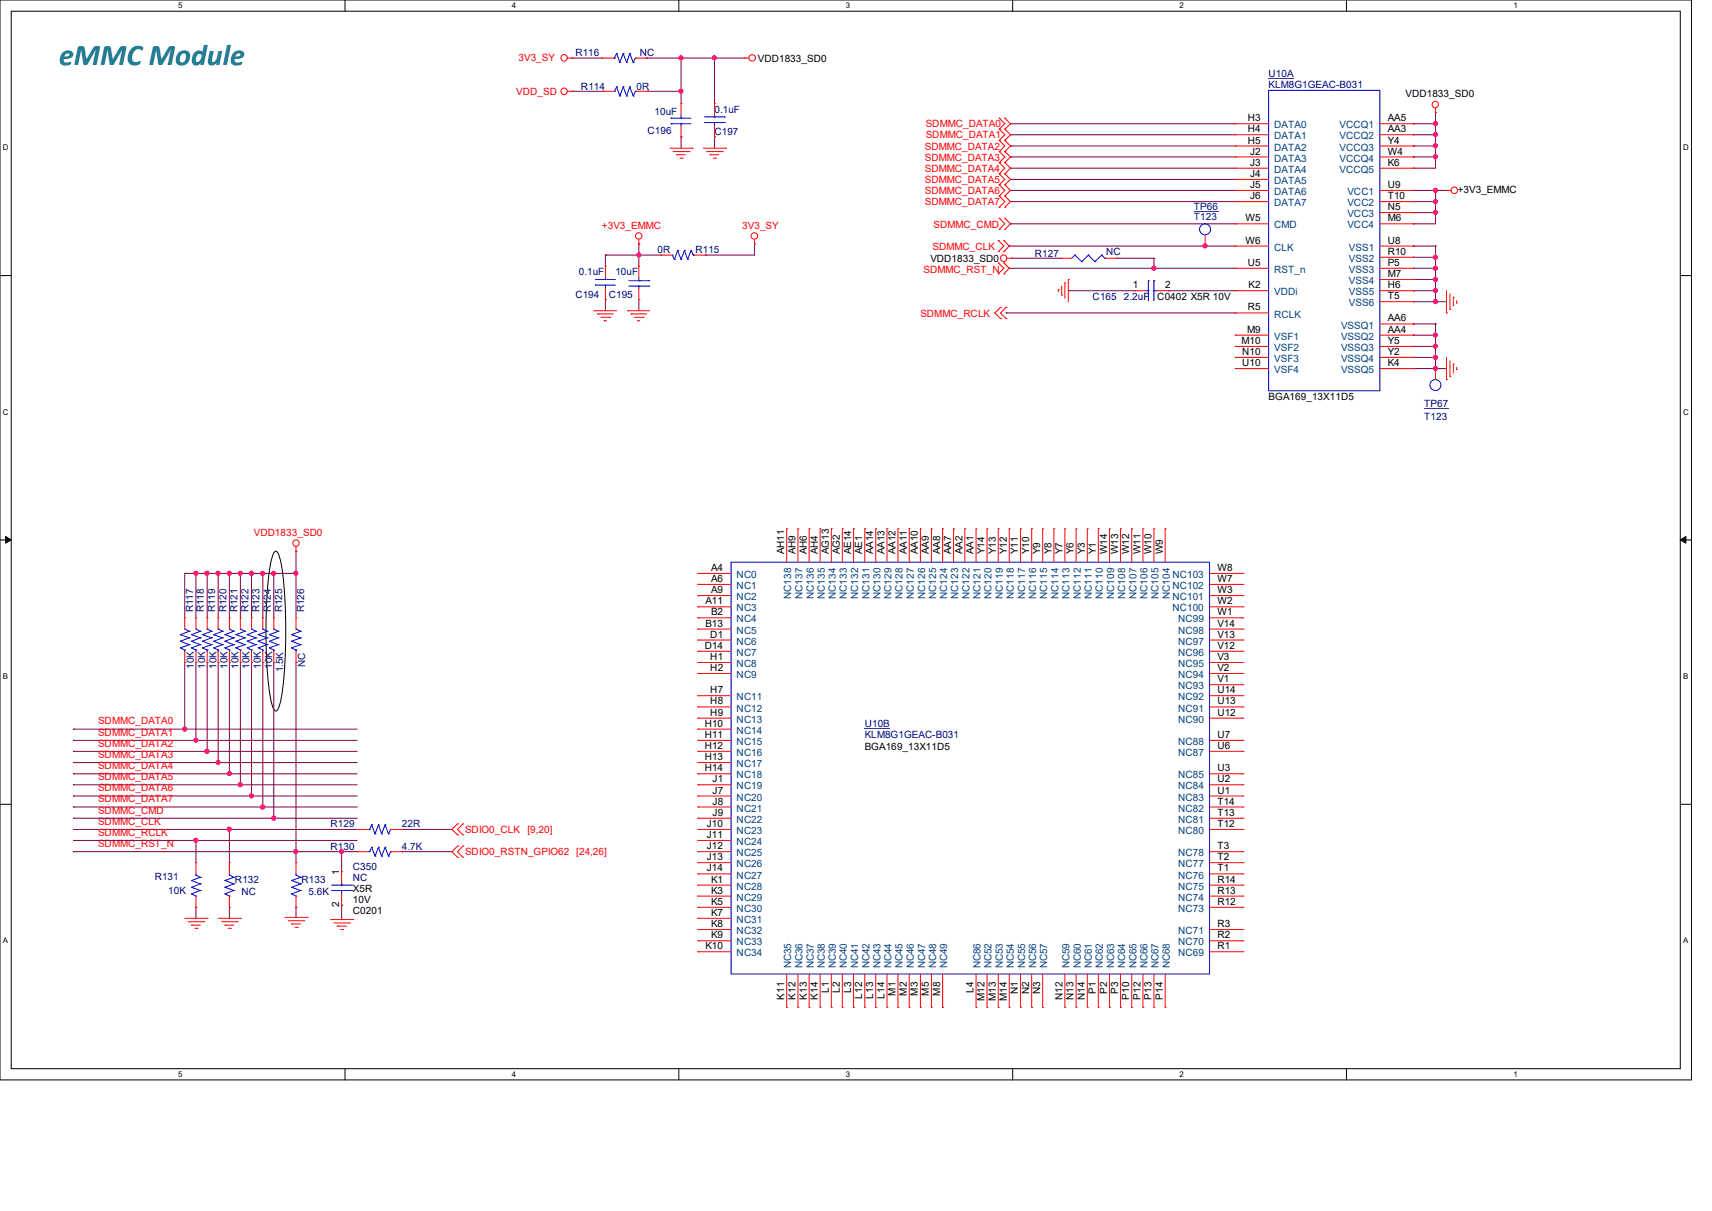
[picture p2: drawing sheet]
<svg xmlns="http://www.w3.org/2000/svg" width="297mm" height="210mm" viewBox="0 0 297 210" stroke-linecap="round" stroke-linejoin="round" font-family="sans-serif">
<path d="M0 0h293.5v187.3h-293.5zM1.9 1.9h289.6v183.4h-289.6z" fill="none" stroke="#000" stroke-width=".17"/>
<g fill="#fff">
<path d="M30.9 .2h.8v1.5h-.8z"/>
<path d="M30.9 185.5h.8v1.6h-.8z"/>
</g>
<path d="M59.9 0v1.9M59.9 185.3v2" fill="none" stroke="#000" stroke-width=".17"/>
<g fill="#fff">
<path d="M88.8 .2h.8v1.5h-.8z"/>
<path d="M88.8 185.5h.8v1.6h-.8z"/>
</g>
<path d="M117.8 0v1.9M117.8 185.3v2" fill="none" stroke="#000" stroke-width=".17"/>
<g fill="#fff">
<path d="M146.7 .2h.8v1.5h-.8z"/>
<path d="M146.7 185.5h.8v1.6h-.8z"/>
</g>
<path d="M175.7 0v1.9M175.7 185.3v2" fill="none" stroke="#000" stroke-width=".17"/>
<g fill="#fff">
<path d="M204.6 .2h.8v1.5h-.8z"/>
<path d="M204.6 185.5h.8v1.6h-.8z"/>
</g>
<path d="M233.6 0v1.9M233.6 185.3v2" fill="none" stroke="#000" stroke-width=".17"/>
<g fill="#fff">
<path d="M262.6 .2h.7v1.5h-.7z"/>
<path d="M262.6 185.5h.7v1.6h-.7z"/>
<path d="M.5 24.8h1v1.6h-1z"/>
<path d="M292 24.8h1v1.6h-1z"/>
<path d="M.5 70.7h1v1.5h-1z"/>
<path d="M292 70.7h1v1.5h-1z"/>
</g>
<path d="M0 47.8h1.9M291.5 47.8h2" fill="none" stroke="#000" stroke-width=".17"/>
<g fill="#fff">
<path d="M.5 116.5h.9v1.6h-.9z"/>
<path d="M292 116.5h.9v1.6h-.9z"/>
</g>
<path d="M0 93.6h1.9M291.5 93.6h2" fill="none" stroke="#000" stroke-width=".17"/>
<path d="M1 93l.9 .6-.9 .6zM291.5 93.6l1-.6v1.2z" fill="#000" stroke="#000" stroke-width=".17"/>
<g fill="#fff">
<path d="M.5 162.4h.9v1.5h-.9z"/>
<path d="M292 162.4h.9v1.5h-.9z"/>
</g>
<path d="M47.6 95.7l.3-.1a2.35 2.35 0 0 1 .8 1.9 84.8 84.8 0 0 1 0 23.9 2.35 2.35 0 0 1-.8 1.9 2.35 2.35 0 0 1-.9-1.9 84.8 84.8 0 0 1 0-23.9zM0 139.5h1.9M291.5 139.5h2" fill="none" stroke="#000" stroke-width=".17"/>
<g fill="none" stroke="#800040" stroke-width=".17">
<path d="M99.2 10.1h.1M99.2 15.8h.1M99.2 10.1h5.2M99.2 15.8h5.4M112.2 10.1h.1M112.2 10.1h17M112.4 15.8h.1M112.4 15.8h5.8M118.2 10.1h.1M118.2 15.8h.1M118.2 10.1v7.8M124 10.1h.1"/>
<path d="M124 10.1v7.8M249 19.5h.1M249 19.5v9.7h-3.8M118.2 23.7h.1M118.2 23.7v2M124 23.7h.1M124 23.7v2M175.3 21.5h.1M175.3 38.8h.1M175.3 33h.1M175.3 35h.1M175.3 25.3h.1"/>
<path d="M175.3 27.2h.1M175.3 29.2h.1M175.3 23.4h.1M175.3 31.1h.1M175.3 21.5h39M175.3 38.8h39M175.3 25.3h39M175.3 23.4h39M175.3 27.2h39M175.3 29.2h39M175.3 33h39M175.3 35h39"/>
<path d="M175.3 31.1h39M245.2 25.3h.1M245.2 23.4h.1M245.2 27.2h.1M245.2 29.2h.1M245.2 21.5h.1M245.2 33h.1M245.2 38.8h.1M245.2 36.9h.1M245.2 35h.1M245.2 21.5h3.8M245.2 25.3h3.8"/>
<path d="M245.2 23.4h3.8M245.2 27.2h3.8M245.2 33h5.8M245.2 36.9h3.8M245.2 35h3.8M249 27.2h.1M249 23.4h.1M249 21.5h.1M249 25.3h.1M249 35h.1M249 36.9h.1M249 33h.1"/>
<path d="M249 33v5.8h-3.8M105 44.2h.1M105 51.9h.1M105 44.2h9.7M105 44.2v1.9M105 51.9v2M110.8 42.3h.1M110.8 44.2h.1M110.8 51.9h.1M110.8 42.3v3.8M110.8 51.9v2M122.4 44.2h.1"/>
<path d="M130.9 42.3h.1M130.9 42.3v1.9h-8.5M174.5 54.3h.1M174.5 54.3h39.8M175.1 46.5h.1M175.1 42.7h.1M175.1 46.5h39.2M175.1 42.7h39.2M175.5 44.8h.1M175.5 44.8h8.5M185.3 50.4h.1M185.3 50.4h11.6"/>
<path d="M193.6 44.8h.1M193.6 44.8h6.6M200.2 44.8h.1M200.2 46.5h.1M200.2 44.8v1.7M202.7 50.4h.1M202.7 50.4h11.6M209.1 42.7h.1M245.2 46.5h.1M245.2 48.5h.1M245.2 44.6h.1M245.2 42.7h.1"/>
<path d="M245.2 56.2h.1M245.2 58.1h.1M245.2 50.4h.1M245.2 52.3h.1M245.2 46.5h3.8M245.2 50.4h3.8M245.2 48.5h3.8M245.2 44.6h3.8M245.2 42.7h3.8M245.2 52.3h5.8M245.2 56.2h3.8M245.2 58.1h3.8"/>
<path d="M249 42.7h.1M249 44.6h.1M249 46.5h.1M249 52.3h.1M249 56.2h.1M249 58.1h.1M249 48.5h.1M249 50.4h.1M249 42.7v9.6M249 56.2v7.7M245.2 62h.1M245.2 63.9h.1"/>
<path d="M245.2 60.1h.1M245.2 62h3.8M245.2 63.9h5.8M245.2 60.1h3.8M249 60.1h.1M249 62h.1M249 63.9h.1M32 99.4h.1M32 99.4v7.7M32 99.4h19.4M34 99.4h.1M34 99.4v7.7"/>
<path d="M35.9 99.4h.1M35.9 99.4v7.7M37.8 99.4h.1M37.8 99.4v7.7M39.8 99.4h.1M39.8 99.4v7.7M41.7 99.4h.1M41.7 99.4v7.7M43.6 99.4h.1M43.6 99.4v7.7M45.6 99.4h.1M45.6 99.4v7.7"/>
<path d="M47.5 99.4h.1M47.5 99.4v7.7M51.4 99.4h.1M51.4 95.6h.1M51.4 95.6v11.5M32 114.9h.1M32 114.9v11.5M34 114.9h.1M34 114.9v13.5M35.9 114.9h.1M35.9 114.9v15.4M37.8 114.9h.1"/>
<path d="M37.8 114.9v17.3M39.8 114.9h.1M39.8 114.9v19.3M41.7 114.9h.1M41.7 114.9v21.2M43.6 114.9h.1M43.6 114.9v23.1M45.6 114.9h.1M45.6 114.9v25.1M47.5 114.9h.1M47.5 114.9v27M51.4 114.9h.1"/>
<path d="M51.4 114.9v34.7M12.7 126.4h.1M12.7 128.4h.1M12.7 130.3h.1M12.7 132.2h.1M12.7 134.2h.1M12.7 136.1h.1M12.7 138h.1M12.7 140h.1M12.7 126.4h49.3M12.7 128.4h49.3M12.7 130.3h49.3"/>
<path d="M12.7 132.2h49.3M12.7 134.2h49.3M12.7 136.1h49.3M12.7 138h49.3M12.7 140h49.3M32 126.4h.1M34 128.4h.1M35.9 130.3h.1M37.8 132.2h.1M39.8 134.2h.1M41.7 136.1h.1M43.6 138h.1"/>
<path d="M45.6 140h.1M12.7 147.7h.1M12.7 143.8h.1M12.7 141.9h.1M12.7 145.8h.1M12.7 147.7h49.3M12.7 143.8h49.3M12.7 141.9h49.3M12.7 145.8h49.3M34 145.8h.1M34 157.4h.1M34 145.8v3.8"/>
<path d="M34 157.4v1.9M39.8 157.4h.1M39.8 143.8h.1M39.8 143.8v5.8M39.8 157.4v1.9M47.5 141.9h.1M51.4 147.7h.1M51.4 157.4h.1M51.4 157.4v1.7M59.3 157h.1M59.3 147.7h.1M59.3 147.7v3.5"/>
<path d="M59.3 157v2.5M69.7 143.8h.1M69.7 147.7h.1M69.7 147.7h8.7M69.7 143.8h8.7"/>
</g>
<g fill="#f0f" stroke="#f0f" stroke-width=".17">
<circle cx="118.1" cy="15.8" r=".36"/>
<circle cx="123.9" cy="10" r=".36"/>
<circle cx="41.7" cy="136.1" r=".36"/>
<circle cx="43.6" cy="138" r=".36"/>
<circle cx="45.6" cy="140" r=".37"/>
<circle cx="39.8" cy="143.8" r=".36"/>
<circle cx="47.5" cy="141.9" r=".36"/>
<circle cx="32" cy="126.4" r=".36"/>
<circle cx="34" cy="99.4" r=".36"/>
<circle cx="34" cy="128.4" r=".36"/>
<circle cx="35.9" cy="130.3" r=".37"/>
<circle cx="37.8" cy="132.2" r=".36"/>
<circle cx="39.8" cy="134.2" r=".36"/>
<circle cx="35.9" cy="99.4" r=".37"/>
<circle cx="47.5" cy="99.4" r=".36"/>
<circle cx="43.6" cy="99.4" r=".36"/>
<circle cx="41.7" cy="99.4" r=".36"/>
<circle cx="39.8" cy="99.4" r=".36"/>
<circle cx="37.8" cy="99.4" r=".36"/>
<circle cx="34" cy="145.7" r=".36"/>
<circle cx="51.3" cy="147.7" r=".36"/>
<circle cx="51.3" cy="99.4" r=".36"/>
<circle cx="110.8" cy="44.2" r=".36"/>
<circle cx="45.6" cy="99.4" r=".37"/>
<circle cx="118.1" cy="10" r=".36"/>
<circle cx="200.2" cy="46.5" r=".36"/>
<circle cx="249" cy="25.3" r=".36"/>
<circle cx="249" cy="23.3" r=".36"/>
<circle cx="249" cy="21.4" r=".36"/>
<circle cx="249" cy="27.2" r=".36"/>
<circle cx="249" cy="46.5" r=".36"/>
<circle cx="249" cy="44.6" r=".36"/>
<circle cx="249" cy="36.9" r=".36"/>
<circle cx="249" cy="34.9" r=".36"/>
<circle cx="249" cy="33" r=".36"/>
<circle cx="249" cy="58.1" r=".36"/>
<circle cx="249" cy="60" r=".36"/>
<circle cx="249" cy="63.9" r=".36"/>
<circle cx="249" cy="62" r=".36"/>
<circle cx="249" cy="50.4" r=".36"/>
<circle cx="249" cy="48.5" r=".36"/>
<circle cx="249" cy="52.3" r=".36"/>
<circle cx="209.1" cy="42.7" r=".36"/>
<circle cx="59.2" cy="147.7" r=".36"/>
</g>
<g fill="none" stroke="#f00" stroke-width=".17">
<path d="M98.5 10.1h.7M98.5 15.8h.7M99.2 10.1h.1M99.2 15.8h.1M104.4 10.1h.1M104.4 10.1h2M104.6 15.8h.1M104.6 15.8h2M110.2 10.1h2M110.4 15.8h2M112.2 10.1h.1M112.4 15.8h.1"/>
<path d="M118.2 17.9h.1M118.2 17.9v2M124 17.9h.1M124 17.9v2M129.2 10.1h.1M129.2 10.1h.7M249 19.5h.1M249 18.8v.7M116.2 25.7h3.9M116.8 26.3h2.7M117.4 26.8h.1M117.4 26.8h1.5"/>
<path d="M118 27.4h.4M118.2 23.7h.1M118.2 21.8v1.9M118.4 27.4h.1M119.5 26.3h.1M120.1 25.7h.1M122 25.7h3.9M122.6 26.3h2.7M123.2 26.8h.1M123.2 26.8h1.5M123.7 27.4h.4M124 23.7h.1"/>
<path d="M124 21.8v1.9M124.1 27.4h.1M125.3 26.3h.1M125.9 25.7h.1M173.4 20.5h.1M173.4 22.4h.1M173.4 24.3h.1M173.4 26.3h.1M173.4 28.2h.1M173.4 30.1h.1M173.4 32h.1M173.4 34h.1"/>
<path d="M173.4 35.9h.1M173.4 37.8h.1M173.4 39.8h.1M173.4 20.5l.9 1-.9 .9M173.4 22.4l.9 1-.9 .9M173.4 24.3l.9 1-.9 1M173.4 26.3l.9 .9-.9 1M173.4 28.2l.9 1-.9 .9M173.4 30.1l.9 1-.9 .9M173.4 32l.9 1-.9 1M173.4 34l.9 1-.9 .9M173.4 37.8l.9 1-.9 1"/>
<path d="M174.3 22.4h.1M174.3 20.5h.1M174.3 24.3h.1M174.3 26.3h.1M174.3 28.2h.1M174.3 30.1h.1M174.3 32h.1M174.3 34h.1M174.3 35.9h.1M174.3 39.8h.1M174.3 37.8h.1M174.3 20.5l1 1-1 .9"/>
<path d="M174.3 22.4l1 1-1 .9M174.3 24.3l1 1-1 1M174.3 26.3l1 .9-1 1M174.3 28.2l1 1-1 .9M174.3 30.1l1 1-1 .9M174.3 32l1 1-1 1M174.3 34l1 1-1 .9M174.3 37.8l1 1-1 1M214.3 23.4h.1M214.3 25.3h.1M214.3 33h.1M214.3 27.2h.1"/>
<path d="M214.3 31.1h.1M214.3 21.5h.1M214.3 38.8h.1M214.3 35h.1M214.3 29.2h.1M214.3 33h5.8M214.3 23.4h5.8M214.3 25.3h5.8M214.3 29.2h5.8M214.3 21.5h5.8M214.3 27.2h5.8M214.3 31.1h5.8"/>
<path d="M214.3 38.8h5.8M214.3 35h5.8M239.4 33h5.8M239.4 23.4h5.8M239.4 25.3h5.8M239.4 36.9h5.8M239.4 29.2h5.8M239.4 21.5h5.8M239.4 27.2h5.8M239.4 38.8h5.8M239.4 35h5.8M245.2 36.9h.1"/>
<path d="M245.2 29.2h.1M245.2 21.5h.1M245.2 33h.1M245.2 23.4h.1M245.2 35h.1M245.2 38.8h.1M245.2 25.3h.1M245.2 27.2h.1M251 33h.1M251 33h.8M103.1 53.9h.1M103.1 53.9h3.9"/>
<path d="M103.7 54.4h.1M103.7 54.4h2.7M104.3 55h1.5M104.8 55.6h.1M104.8 55.6h.4M105 46.1h.1M105 51.9h.1M105 46.1v2M105 50v1.9M105.8 55h.1M108.9 53.9h.1M108.9 53.9h3.8"/>
<path d="M109.5 54.4h.1M109.5 54.4h2.7M110.1 55h1.5M110.6 55.6h.1M110.6 55.6h.4M110.8 42.3h.1M110.8 51.9h.1M110.8 46.1h.1M110.8 41.5v.8M110.8 46.1v2M110.8 50v1.9M111.6 55h.1"/>
<path d="M114.7 44.2h.1M114.7 44.2h1.9M120.5 44.2h1.9M122.4 44.2h.1M130.9 42.3h.1M130.9 41.5v.8M173.2 41.7h.1M173.2 43.6h.1M173.2 45.6h.1M173.2 47.5h.1M173.2 41.7l1 1-1 .9M173.2 45.6l1 .9-1 1"/>
<path d="M173.6 53.3h.1M173.6 55.2h.1M173.6 53.3l-1 1 1 .9M174.2 43.6h.1M174.2 41.7h.1M174.2 47.5h.1M174.2 45.6h.1M174.2 41.7l.9 1-.9 .9M174.2 45.6l.9 .9-.9 1M174.5 53.3h.1M174.5 55.2h.1M174.5 53.3l-.9 1 .9 .9"/>
<path d="M174.7 44.8h.8M175.5 44.8h.1M183.6 50.2h.1M183.6 50.2v.4M184 44.8h.1M184 44.8h1.9M184.2 51.2h.1M184.2 49.6v1.6M184.7 49.1h.1M184.7 49.1v2.6M185.3 48.5h.1M185.3 48.5v3.8"/>
<path d="M191.7 44.8h1.9M193.6 44.8h.1M196.9 50.4h.1M196.9 50.4h1.9M200.8 50.4h1.9M202.7 50.4h.1M209.1 42.7h.1M209.1 40.8v1.9M214.3 42.7h.1M214.3 50.4h.1M214.3 46.5h.1M214.3 54.3h.1"/>
<path d="M214.3 58.1h.1M214.3 50.4h5.8M214.3 58.1h5.8M214.3 42.7h5.8M214.3 46.5h5.8M214.3 54.3h5.8M239.4 50.4h5.8M239.4 58.1h5.8M239.4 56.2h5.8M239.4 48.5h5.8M239.4 42.7h5.8M239.4 46.5h5.8"/>
<path d="M239.4 44.6h5.8M239.4 52.3h5.8M245.2 58.1h.1M245.2 56.2h.1M245.2 48.5h.1M245.2 42.7h.1M245.2 46.5h.1M245.2 44.6h.1M245.2 50.4h.1M245.2 52.3h.1M251 54.3h.1M251 50.4v3.9"/>
<path d="M251.5 53.7h.1M251.5 51v2.7M252.1 51.6h.1M252.1 51.6v1.5M252.7 52.5h.1M252.7 52.2v.3M214.3 60.1h.1M214.3 63.9h.1M214.3 62h.1M214.3 60.1h5.8M214.3 63.9h5.8M214.3 62h5.8"/>
<path d="M239.4 60.1h5.8M239.4 63.9h5.8M239.4 62h5.8M245.2 60.1h.1M245.2 63.9h.1M245.2 62h.1M249 63.9h.1M249 63.9v1.9M251 65.8h.1M251 62v3.8M251.5 65.3h.1M251.5 62.6v2.7"/>
<path d="M252.1 63.2h.1M252.1 63.2v1.5M252.7 64.1h.1M252.7 63.7v.4M51.4 95.6h.1M51.4 94.8v.8M121.1 99.4h.1M121.1 99.4h5.7M136.5 91.7h.1M136.5 91.7v5.8M138.4 91.7h.1M138.4 91.7v5.8"/>
<path d="M140.4 91.7h.1M140.4 91.7v5.8M142.3 91.7h.1M142.3 91.7v5.8M144.2 91.7h.1M144.2 91.7v5.8M146.1 91.7h.1M146.1 91.7v5.8M148.1 91.7h.1M148.1 91.7v5.8M150 91.7h.1M150 91.7v5.8"/>
<path d="M151.9 91.7h.1M151.9 91.7v5.8M153.9 91.7h.1M153.9 91.7v5.8M155.8 91.7h.1M155.8 91.7v5.8M157.7 91.7h.1M157.7 91.7v5.8M159.7 91.7h.1M159.7 91.7v5.8M161.6 91.7h.1M161.6 91.7v5.8"/>
<path d="M163.5 91.7h.1M163.5 91.7v5.8M165.4 91.7h.1M165.4 91.7v5.8M167.4 91.7h.1M167.4 91.7v5.8M169.3 91.7h.1M169.3 91.7v5.8M171.2 91.7h.1M171.2 91.7v5.8M173.2 91.7h.1M173.2 91.7v5.8"/>
<path d="M175.1 91.7h.1M175.1 91.7v5.8M177 91.7h.1M177 91.7v5.8M179 91.7h.1M179 91.7v5.8M180.9 91.7h.1M180.9 91.7v5.8M182.8 91.7h.1M182.8 91.7v5.8M184.7 91.7h.1M184.7 91.7v5.8"/>
<path d="M186.7 91.7h.1M186.7 91.7v5.8M188.6 91.7h.1M188.6 91.7v5.8M190.5 91.7h.1M190.5 91.7v5.8M192.5 91.7h.1M192.5 91.7v5.8M194.4 91.7h.1M194.4 91.7v5.8M196.3 91.7h.1M196.3 91.7v5.8"/>
<path d="M198.3 91.7h.1M198.3 91.7v5.8M200.2 91.7h.1M200.2 91.7v5.8M202.1 91.7h.1M202.1 91.7v5.8M209.8 99.4h5.8M215.6 99.4h.1M32 107.1h.1M32 114.9h.1M32 107.1v2M32 112.9v2"/>
<path d="M34 107.1h.1M34 114.9h.1M34 107.1v2M34 112.9v2M35.9 107.1h.1M35.9 114.9h.1M35.9 107.1v2M35.9 112.9v2M37.8 107.1h.1M37.8 114.9h.1M37.8 107.1v2M37.8 112.9v2"/>
<path d="M39.8 107.1h.1M39.8 114.9h.1M39.8 107.1v2M39.8 112.9v2M41.7 107.1h.1M41.7 114.9h.1M41.7 107.1v2M41.7 112.9v2M43.6 107.1h.1M43.6 114.9h.1M43.6 107.1v2M43.6 112.9v2"/>
<path d="M45.6 107.1h.1M45.6 114.9h.1M45.6 107.1v2M45.6 112.9v2M47.5 107.1h.1M47.5 114.9h.1M47.5 107.1v2M47.5 112.9v2M51.4 107.1h.1M51.4 114.9h.1M51.4 107.1v2M51.4 112.9v2"/>
<path d="M121.1 101.3h.1M121.1 103.3h.1M121.1 105.2h.1M121.1 107.1h.1M121.1 109.1h.1M121.1 111h.1M121.1 112.9h.1M121.1 114.9h.1M121.1 116.8h.1M121.1 101.3h5.7M121.1 103.3h5.7M121.1 105.2h5.7"/>
<path d="M121.1 107.1h5.7M121.1 109.1h5.7M121.1 111h5.7M121.1 112.9h5.7M121.1 114.9h5.7M121.1 116.8h5.7M209.8 101.3h5.8M209.8 103.3h5.8M209.8 105.2h5.8M209.8 107.1h5.8M209.8 109.1h5.8M209.8 111h5.8"/>
<path d="M209.8 112.9h5.8M209.8 114.9h5.8M209.8 116.8h5.8M209.8 118.7h5.8M215.6 118.7h.1M215.6 116.8h.1M215.6 114.9h.1M215.6 112.9h.1M215.6 111h.1M215.6 109.1h.1M215.6 107.1h.1M215.6 105.2h.1"/>
<path d="M215.6 103.3h.1M215.6 101.3h.1M121.1 120.6h.1M121.1 122.6h.1M121.1 124.5h.1M121.1 126.4h.1M121.1 128.4h.1M121.1 130.3h.1M121.1 132.2h.1M121.1 134.2h.1M121.1 136.1h.1M121.1 138h.1"/>
<path d="M121.1 140h.1M121.1 120.6h5.7M121.1 122.6h5.7M121.1 124.5h5.7M121.1 126.4h5.7M121.1 128.4h5.7M121.1 130.3h5.7M121.1 132.2h5.7M121.1 134.2h5.7M121.1 136.1h5.7M121.1 138h5.7M121.1 140h5.7"/>
<path d="M209.8 120.6h5.8M209.8 122.6h5.8M209.8 124.5h5.8M209.8 128.4h5.8M209.8 130.3h5.8M209.8 134.2h5.8M209.8 136.1h5.8M209.8 138h5.8M209.8 140h5.8M215.6 140h.1M215.6 138h.1M215.6 136.1h.1"/>
<path d="M215.6 134.2h.1M215.6 130.3h.1M215.6 128.4h.1M215.6 124.5h.1M215.6 122.6h.1M215.6 120.6h.1M32 159.3h3.9M32.6 159.9h2.7M34 157.4h.1M34 149.6h.1M34 149.6v2M34 155.4v2"/>
<path d="M35.3 159.9h.1M35.9 159.3h.1M37.8 159.3h3.9M38.4 159.9h2.7M39.8 157.4h.1M39.8 149.6h.1M39.8 149.6v2M39.8 155.4v2M41.1 159.9h.1M41.7 159.3h.1M49.4 159.1h3.9M50 159.7h2.7"/>
<path d="M51.4 157.4h.1M51.4 149.6h.1M51.4 149.6v2M51.4 155.4v2M52.7 159.7h.1M53.3 159.1h.1M57.4 159.5h3.8M59.3 151.2h.1M59.3 157h.1M59.3 151.2v1.9M59.3 155v2M61.2 159.5h.1"/>
<path d="M62 143.8h.1M62 147.7h.1M62 143.8h1.9M62 147.7h1.9M67.8 143.8h1.9M67.8 147.7h1.9M69.7 143.8h.1M69.7 147.7h.1M79.4 142.9h.1M79.4 144.8h.1M79.4 146.7h.1M79.4 148.7h.1"/>
<path d="M79.4 142.9l-1 .9 1 1M79.4 146.7l-1 1 1 1M80.3 144.8h.1M80.3 142.9h.1M80.3 148.7h.1M80.3 146.7h.1M80.3 142.9l-.9 .9 .9 1M80.3 146.7l-.9 1 .9 1M121.1 141.9h.1M121.1 143.8h.1M121.1 145.8h.1M121.1 147.7h.1"/>
<path d="M121.1 149.6h.1M121.1 151.6h.1M121.1 153.5h.1M121.1 155.4h.1M121.1 157.4h.1M121.1 159.3h.1M121.1 159.3h5.7M121.1 141.9h5.7M121.1 143.8h5.7M121.1 145.8h5.7M121.1 147.7h5.7M121.1 149.6h5.7"/>
<path d="M121.1 151.6h5.7M121.1 153.5h5.7M121.1 155.4h5.7M121.1 157.4h5.7M209.8 141.9h5.8M209.8 143.8h5.8M209.8 147.7h5.8M209.8 149.6h5.8M209.8 151.6h5.8M209.8 153.5h5.8M209.8 155.4h5.8M209.8 157.4h5.8"/>
<path d="M215.6 157.4h.1M215.6 155.4h.1M215.6 153.5h.1M215.6 151.6h.1M215.6 149.6h.1M215.6 147.7h.1M215.6 143.8h.1M215.6 141.9h.1M33.2 160.4h.1M33.2 160.4h1.6M33.8 161h.4M34.2 161h.1"/>
<path d="M39 160.4h.1M39 160.4h1.6M39.6 161h.4M40 161h.1M50.6 160.2h.1M50.6 160.2h1.6M51.2 160.8h.4M51.6 160.8h.1M57.9 160.1h2.7M58.5 160.6h.1M58.5 160.6h1.6M59.1 161.2h.4"/>
<path d="M59.5 161.2h.1M60.6 160.1h.1M121.1 161.2h.1M121.1 163.2h.1M121.1 165.1h.1M121.1 161.2h5.7M121.1 163.2h5.7M121.1 165.1h5.7M136.5 174.7h.1M136.5 168.9v5.8M138.4 174.7h.1M138.4 168.9v5.8"/>
<path d="M140.4 174.7h.1M140.4 168.9v5.8M142.3 174.7h.1M142.3 168.9v5.8M144.2 174.7h.1M144.2 168.9v5.8M146.1 174.7h.1M146.1 168.9v5.8M148.1 174.7h.1M148.1 168.9v5.8M150 174.7h.1M150 168.9v5.8"/>
<path d="M151.9 174.7h.1M151.9 168.9v5.8M153.9 174.7h.1M153.9 168.9v5.8M155.8 174.7h.1M155.8 168.9v5.8M157.7 174.7h.1M157.7 168.9v5.8M159.7 174.7h.1M159.7 168.9v5.8M161.6 174.7h.1M161.6 168.9v5.8"/>
<path d="M163.5 174.7h.1M163.5 168.9v5.8M169.3 174.7h.1M169.3 168.9v5.8M171.2 174.7h.1M171.2 168.9v5.8M173.2 174.7h.1M173.2 168.9v5.8M175.1 174.7h.1M175.1 168.9v5.8M177 174.7h.1M177 168.9v5.8"/>
<path d="M179 174.7h.1M179 168.9v5.8M180.9 174.7h.1M180.9 168.9v5.8M184.7 174.7h.1M184.7 168.9v5.8M186.7 174.7h.1M186.7 168.9v5.8M188.6 174.7h.1M188.6 168.9v5.8M190.5 174.7h.1M190.5 168.9v5.8"/>
<path d="M192.5 174.7h.1M192.5 168.9v5.8M194.4 174.7h.1M194.4 168.9v5.8M196.3 174.7h.1M196.3 168.9v5.8M198.3 174.7h.1M198.3 168.9v5.8M200.2 174.7h.1M200.2 168.9v5.8M202.1 174.7h.1M202.1 168.9v5.8"/>
<path d="M209.8 161.2h5.8M209.8 163.2h5.8M209.8 165.1h5.8M215.6 165.1h.1M215.6 163.2h.1M215.6 161.2h.1"/>
<circle cx="97.9" cy="10" r=".56"/>
<circle cx="97.9" cy="15.8" r=".56"/>
<circle cx="130.5" cy="10" r=".56"/>
<circle cx="249" cy="18.1" r=".56"/>
<circle cx="252.3" cy="33" r=".56"/>
<circle cx="110.8" cy="40.9" r=".56"/>
<circle cx="130.9" cy="40.9" r=".56"/>
<circle cx="174.1" cy="44.8" r=".56"/>
<circle cx="51.3" cy="94.2" r=".56"/>
</g>
<g fill="none" stroke="#00f" stroke-width=".17">
<path d="M106.4 10.1h.2M106.6 15.8h.1M106.6 10.1h.1M107 15.1h.1M107 9.3h.1M107 15.1l.5 1.5M107 15.1l-.4 .7M107 9.3l-.4 .8M107 9.3l.5 1.5M107.5 16.6h.1M107.5 10.8h.1M108.1 15.1h.1"/>
<path d="M108.1 9.3h.1M108.1 15.1l.6 1.5M108.1 15.1l-.6 1.5M108.1 9.3l-.6 1.5M108.1 9.3l.6 1.5M108.7 16.6h.1M108.7 10.8h.1M109.3 15.1h.1M109.3 9.3h.1M109.3 15.1l.6 1.5M109.3 15.1l-.6 1.5M109.3 9.3l-.6 1.5"/>
<path d="M109.3 9.3l.6 1.5M109.9 16.6h.1M109.9 10.8h.1M110.2 15.8h.1M110.2 10.1h.1M110.2 15.8l-.3 .8M110.2 15.8h.2M110.2 10.1l-.3 .7M118.2 19.9v.6M124 19.9v.4M220.1 15.7h19.3v52.1h-19.3zM116.4 20.5h.1"/>
<path d="M116.4 21.5h.1M116.4 20.5h3.5M116.4 21.5h3.5M118.2 21.5h.1M118.2 20.5h.1M118.2 21.5v.3M122.2 21.3h3.5M122.2 20.3h3.5M124 20.3h.1M124 21.3h.1M124 21.3v.5M125.7 21.3h.1"/>
<path d="M125.7 20.3h.1M103.3 49.4h.1M103.3 48.5h.1M103.3 49.4h3.5M103.3 48.5h3.5M105 48.5h.1M105 49.4h.1M105 48.1v.4M105 49.4v.6M109.1 48.7h3.5M109.1 49.6h3.5M110.8 49.6h.1"/>
<path d="M110.8 48.7h.1M110.8 48.1v.6M110.8 49.6v.4M112.6 48.7h.1M112.6 49.6h.1M116.6 44.2h.1M116.6 44.2l.4 .8M117 45h.1M117.6 43.4h.1M117.6 43.4l.6 1.6M117.6 43.4l-.6 1.6M118.2 45h.1"/>
<path d="M118.7 43.4h.1M118.7 43.4l.6 1.6M118.7 43.4l-.5 1.6M119.3 45h.1M119.9 43.4h.1M119.9 43.4l.4 .8M119.9 43.4l-.6 1.6M120.3 44.2h.1M120.3 44.2h.2M186.5 44.2h.1M186.5 44.2l-.6 .6M186.5 44.2l1.2 1.2"/>
<path d="M187.7 45.4h.1M188.8 44.2h.1M188.8 44.2l-1.1 1.2M188.8 44.2l1.1 1.2M189.9 45.4h.1M191.1 44.2h.1M191.1 44.2l-1.2 1.2M191.1 44.2l.6 .6M191.7 44.8h.1M198.8 50.4h.4M199.2 50.4h.1M199.2 48.7h.1"/>
<path d="M199.2 48.7v3.5M200.2 48.7h.1M200.2 50.4h.1M200.2 50.4h.6M200.2 48.7v3.5M126.8 97.5h83v71.4h-83zM31.3 112.4h.1M31.3 111.2h.1M31.3 110.1h.1M31.3 112.4l.7 .3M31.3 111.2l1.6 .6M31.3 110.1l1.6 .5"/>
<path d="M32 109.1h.1M32 112.7h.1M32 109.1l.9 .4M32 112.7v.2M32.9 111.8h.1M32.9 110.6h.1M32.9 109.5h.1M32.9 111.8l-1.6 .6M32.9 110.6l-1.6 .6M32.9 109.5l-1.6 .6M33.2 112.4h.1M33.2 111.2h.1"/>
<path d="M33.2 110.1h.1M33.2 112.4l.8 .3M33.2 111.2l1.6 .6M33.2 110.1l1.6 .5M34 109.1h.1M34 112.7h.1M34 109.1l.8 .4M34 112.7v.2M34.8 111.8h.1M34.8 110.6h.1M34.8 109.5h.1M34.8 111.8l-1.6 .6"/>
<path d="M34.8 110.6l-1.6 .6M34.8 109.5l-1.6 .6M35.1 112.4h.1M35.1 111.2h.1M35.1 110.1h.1M35.1 112.4l.8 .3M35.1 111.2l1.6 .6M35.1 110.1l1.6 .5M35.9 109.1h.1M35.9 112.7h.1M35.9 109.1l.8 .4M35.9 112.7v.2"/>
<path d="M36.7 111.8h.1M36.7 110.6h.1M36.7 109.5h.1M36.7 111.8l-1.6 .6M36.7 110.6l-1.6 .6M36.7 109.5l-1.6 .6M37.1 112.4h.1M37.1 111.2h.1M37.1 110.1h.1M37.1 112.4l.7 .3M37.1 111.2l1.5 .6M37.1 110.1l1.5 .5"/>
<path d="M37.8 109.1h.1M37.8 112.7h.1M37.8 109.1l.8 .4M37.8 112.7v.2M38.6 111.8h.1M38.6 110.6h.1M38.6 109.5h.1M38.6 111.8l-1.5 .6M38.6 110.6l-1.5 .6M38.6 109.5l-1.5 .6M39 112.4h.1M39 111.2h.1"/>
<path d="M39 110.1h.1M39 112.4l.8 .3M39 111.2l1.6 .6M39 110.1l1.6 .5M39.8 109.1h.1M39.8 112.7h.1M39.8 112.7v.2M39.8 109.1l.8 .4M40.6 111.8h.1M40.6 110.6h.1M40.6 109.5h.1M40.6 111.8l-1.6 .6"/>
<path d="M40.6 110.6l-1.6 .6M40.6 109.5l-1.6 .6M40.9 112.4h.1M40.9 111.2h.1M40.9 110.1h.1M40.9 112.4l.8 .3M40.9 111.2l1.6 .6M40.9 110.1l1.6 .5M41.7 109.1h.1M41.7 112.7h.1M41.7 109.1l.8 .4M41.7 112.7v.2"/>
<path d="M42.5 111.8h.1M42.5 110.6h.1M42.5 109.5h.1M42.5 111.8l-1.6 .6M42.5 110.6l-1.6 .6M42.5 109.5l-1.6 .6M42.9 112.4h.1M42.9 111.2h.1M42.9 110.1h.1M42.9 112.4l.7 .3M42.9 111.2l1.5 .6M42.9 110.1l1.5 .5"/>
<path d="M43.6 109.1h.1M43.6 112.7h.1M43.6 109.1l.8 .4M43.6 112.7v.2M44.4 111.8h.1M44.4 110.6h.1M44.4 109.5h.1M44.4 111.8l-1.5 .6M44.4 110.6l-1.5 .6M44.4 109.5l-1.5 .6M44.8 112.4h.1M44.8 111.2h.1"/>
<path d="M44.8 110.1h.1M44.8 112.4l.8 .3M44.8 111.2l1.6 .6M44.8 110.1l1.6 .5M45.6 109.1h.1M45.6 112.7h.1M45.6 109.1l.8 .4M45.6 112.7v.2M46.4 111.8h.1M46.4 110.6h.1M46.4 109.5h.1M46.4 111.8l-1.6 .6"/>
<path d="M46.4 110.6l-1.6 .6M46.4 109.5l-1.6 .6M46.7 112.4h.1M46.7 111.2h.1M46.7 110.1h.1M46.7 112.4l.8 .3M46.7 111.2l1.6 .6M46.7 110.1l1.6 .5M47.5 109.1h.1M47.5 112.7h.1M47.5 109.1l.8 .4M47.5 112.7v.2"/>
<path d="M48.3 111.8h.1M48.3 110.6h.1M48.3 109.5h.1M48.3 111.8l-1.6 .6M48.3 110.6l-1.6 .6M48.3 109.5l-1.6 .6M50.6 112.4h.1M50.6 111.2h.1M50.6 110.1h.1M50.6 112.4l.8 .3M50.6 111.2l1.6 .6M50.6 110.1l1.6 .5"/>
<path d="M51.4 109.1h.1M51.4 112.7h.1M51.4 109.1l.8 .4M51.4 112.7v.2M52.2 111.8h.1M52.2 110.6h.1M52.2 109.5h.1M52.2 111.8l-1.6 .6M52.2 110.6l-1.6 .6M52.2 109.5l-1.6 .6M33.2 152.7h.1M33.2 153.9h.1"/>
<path d="M33.2 155h.1M33.2 152.7l1.6 .6M33.2 153.9l1.6 .5M33.2 155l.8 .4M34 155.4h.1M34 151.8h.1M34 151.6v.2M34 151.8l.8 .3M34.8 152.1h.1M34.8 153.3h.1M34.8 154.4h.1M34.8 152.1l-1.6 .6"/>
<path d="M34.8 153.3l-1.6 .6M34.8 154.4l-1.6 .6M39 152.7h.1M39 153.9h.1M39 155h.1M39 152.7l1.6 .6M39 153.9l1.6 .5M39 155l.8 .4M39.8 155.4h.1M39.8 151.8h.1M39.8 151.8l.8 .3M39.8 151.6v.2"/>
<path d="M40.6 152.1h.1M40.6 153.3h.1M40.6 154.4h.1M40.6 152.1l-1.6 .6M40.6 153.3l-1.6 .6M40.6 154.4l-1.6 .6M50.6 152.7h.1M50.6 153.9h.1M50.6 155h.1M50.6 152.7l1.6 .6M50.6 153.9l1.6 .5M50.6 155l.8 .4"/>
<path d="M51.4 155.4h.1M51.4 151.8h.1M51.4 151.6v.2M51.4 151.8l.8 .3M52.2 152.1h.1M52.2 153.3h.1M52.2 154.4h.1M52.2 152.1l-1.6 .6M52.2 153.3l-1.6 .6M52.2 154.4l-1.6 .6M57.5 154.4h3.5M57.5 153.5h3.5"/>
<path d="M59.3 153.5h.1M59.3 154.4h.1M59.3 153.1v.4M59.3 154.4v.6M61 154.4h.1M61 153.5h.1M63.9 143.8h.2M63.9 147.7h.2M64.1 143.8h.1M64.1 147.7h.1M64.5 143h.1M64.5 146.9h.1"/>
<path d="M64.5 143l-.4 .8M64.5 143l.6 1.6M64.5 146.9l-.4 .8M64.5 146.9l.6 1.6M65.1 144.6h.1M65.1 148.5h.1M65.7 143h.1M65.7 146.9h.1M65.7 143l-.6 1.6M65.7 143l.5 1.6M65.7 146.9l-.6 1.6M65.7 146.9l.5 1.6"/>
<path d="M66.2 144.6h.1M66.2 148.5h.1M66.8 143h.1M66.8 146.9h.1M66.8 143l-.6 1.6M66.8 143l.6 1.6M66.8 146.9l-.6 1.6M66.8 146.9l.6 1.6M67.4 144.6h.1M67.4 148.5h.1M67.8 143.8h.1M67.8 147.7h.1"/>
<path d="M67.8 143.8l-.4 .8M67.8 147.7l-.4 .8"/>
<circle cx="209.1" cy="39.8" r=".95"/>
<circle cx="249" cy="66.8" r=".95"/>
</g>
<path d="M220.1 13.7h4.4M207.1 36.6h4.2M247.1 70.8h4.2M150 126.4h4.4" fill="none" stroke="#000080" stroke-width=".17"/>
<text font-size="5.2" fill="#008080" x="10.2" y="11.3">eMMC Module</text>
<g font-size="1.7" fill="#f00">
<text x="90" y="10.5">3V3_SY</text>
<text x="89.6" y="16.5">VDD_SD</text>
<text x="160.6" y="22.1">SDMMC_DATA0</text>
<text x="160.4" y="25.9">SDMMC_DATA2</text>
<text x="160.4" y="27.9">SDMMC_DATA3</text>
<text x="160.4" y="29.8">SDMMC_DATA4</text>
<text x="160.6" y="24">SDMMC_DATA1</text>
<text x="160.4" y="31.7">SDMMC_DATA5</text>
<text x="160.4" y="33.7">SDMMC_DATA6</text>
<text x="160.4" y="35.6">SDMMC_DATA7</text>
<text x="104.4" y="39.7">+3V3_EMMC</text>
<text x="128.8" y="39.7">3V3_SY</text>
<text x="162" y="39.5">SDMMC_CMD</text>
<text x="160.2" y="47.4">SDMMC_RST_N</text>
<text x="161.8" y="43.3">SDMMC_CLK</text>
<text x="159.7" y="54.9">SDMMC_RCLK</text>
<text x="44" y="92.9">VDD1833_SD0</text>
<text x="17" y="125.6">SDMMC_DATA0</text>
<text x="17" y="127.6">SDMMC_DATA1</text>
<text x="17" y="129.5">SDMMC_DATA2</text>
<text x="17" y="131.4">SDMMC_DATA3</text>
<text x="17" y="133.4">SDMMC_DATA4</text>
<text x="17" y="135.3">SDMMC_DATA5</text>
<text x="17" y="137.2">SDMMC_DATA6</text>
<text x="17" y="139.1">SDMMC_DATA7</text>
<text x="17" y="143">SDMMC_CLK</text>
<text x="17" y="141.1">SDMMC_CMD</text>
<text x="17" y="146.9">SDMMC_RST_N</text>
<text x="17" y="144.9">SDMMC_RCLK</text>
<text x="80.7" y="144.5">SDIO0_CLK</text>
<text x="80.7" y="148.3">SDIO0_RSTN_GPIO62 [24,26]</text>
<text x="91.5" y="144.5">[9,20]</text>
</g>
<g font-size="1.7" fill="#000080">
<text x="99.8" y="9.7">R116</text>
<text x="111" y="9.7">NC</text>
<text x="100.8" y="15.5">R114</text>
<text x="110.4" y="15.5">0R</text>
<text x="220.1" y="15.3">KLM8G1GEAC-B031</text>
<text x="220.1" y="13.4">U10A</text>
<text x="112.4" y="23.2">C196</text>
<text x="113.5" y="20">10uF</text>
<text x="123.9" y="23.5">C197</text>
<text x="123.9" y="19.6">0.1uF</text>
<text x="207.1" y="36.4">TP66</text>
<text x="207.1" y="38.1">T123</text>
<text x="100.4" y="47.8">0.1uF</text>
<text x="106.8" y="47.8">10uF</text>
<text x="114.1" y="43.9">0R</text>
<text x="120.6" y="43.9">R115</text>
<text x="179.5" y="44.5">R127</text>
<text x="191.9" y="44.3">NC</text>
<text x="99.8" y="51.6">C194</text>
<text x="105.6" y="51.6">C195</text>
<text x="189.6" y="52">C165</text>
<text x="195" y="52">2.2uF</text>
<text x="247.1" y="70.5">TP67</text>
<text x="247.1" y="72.9">T123</text>
<text x="33.5" y="106.2" transform="rotate(-90 33.5 106.2)">R117</text>
<text x="35.4" y="106.2" transform="rotate(-90 35.4 106.2)">R118</text>
<text x="37.3" y="106.2" transform="rotate(-90 37.3 106.2)">R119</text>
<text x="39.3" y="106.2" transform="rotate(-90 39.3 106.2)">R120</text>
<text x="41.2" y="106.2" transform="rotate(-90 41.2 106.2)">R121</text>
<text x="43.1" y="106.2" transform="rotate(-90 43.1 106.2)">R122</text>
<text x="45" y="106.2" transform="rotate(-90 45 106.2)">R123</text>
<text x="47" y="106.2" transform="rotate(-90 47 106.2)">R124</text>
<text x="48.9" y="106.2" transform="rotate(-90 48.9 106.2)">R125</text>
<text x="52.8" y="106.2" transform="rotate(-90 52.8 106.2)">R126</text>
<text x="33.7" y="116" transform="rotate(-90 33.7 116)">10K</text>
<text x="35.6" y="116" transform="rotate(-90 35.6 116)">10K</text>
<text x="37.5" y="116" transform="rotate(-90 37.5 116)">10K</text>
<text x="39.5" y="116" transform="rotate(-90 39.5 116)">10K</text>
<text x="41.4" y="116" transform="rotate(-90 41.4 116)">10K</text>
<text x="43.3" y="116" transform="rotate(-90 43.3 116)">10K</text>
<text x="45.3" y="116" transform="rotate(-90 45.3 116)">10K</text>
<text x="47.2" y="116" transform="rotate(-90 47.2 116)">10K</text>
<text x="49.1" y="116.6" transform="rotate(-90 49.1 116.6)">1.5K</text>
<text x="53" y="115.7" transform="rotate(-90 53 115.7)">NC</text>
<text x="150" y="126.2">U10B</text>
<text x="150" y="128.1">KLM8G1GEAC-B031</text>
<text x="57.4" y="143.5">R129</text>
<text x="69.7" y="143.5">22R</text>
<text x="57.4" y="147.4">R130</text>
<text x="69.7" y="147.4">4.7K</text>
<text x="26.8" y="152.6">R131</text>
<text x="29.2" y="155.1">10K</text>
<text x="40.8" y="153.2">R132</text>
<text x="41.9" y="155.3">NC</text>
<text x="52.3" y="153.2">R133</text>
<text x="53.5" y="155.3">5.6K</text>
<text x="61.2" y="150.8">C350</text>
<text x="61.2" y="152.8">NC</text>
</g>
<g font-size="1.7">
<text x="131.5" y="10.7">VDD1833_SD0</text>
<text x="243.8" y="16.9">VDD1833_SD0</text>
<text x="216.5" y="22.9">H4</text>
<text x="216.5" y="21">H3</text>
<text x="240.7" y="21">AA5</text>
<text x="240.7" y="22.9">AA3</text>
<text x="216.5" y="24.9">H5</text>
<text x="216.9" y="26.8">J2</text>
<text x="216.9" y="28.7">J3</text>
<text x="240.7" y="28.7">K6</text>
<text x="240.7" y="24.9">Y4</text>
<text x="240.7" y="26.8">W4</text>
<text x="216.9" y="32.6">J5</text>
<text x="216.9" y="30.7">J4</text>
<text x="216.9" y="34.5">J6</text>
<text x="240.7" y="32.6">U9</text>
<text x="240.7" y="34.5">T10</text>
<text x="252.9" y="33.5">+3V3_EMMC</text>
<text x="216.1" y="38.4">W5</text>
<text x="240.7" y="36.4">N5</text>
<text x="240.7" y="38.4">M6</text>
<text x="161.4" y="45.5">VDD1833_SD0</text>
<text x="216.1" y="42.2">W6</text>
<text x="216.5" y="46.1">U5</text>
<text x="240.7" y="42.2">U8</text>
<text x="240.7" y="46.1">P5</text>
<text x="240.7" y="44.2">R10</text>
<text x="196.5" y="50">1</text>
<text x="200.8" y="52">C0402 X5R 10V</text>
<text x="202.1" y="50">2</text>
<text x="216.5" y="53.8">R5</text>
<text x="216.6" y="50">K2</text>
<text x="240.7" y="48">M7</text>
<text x="240.7" y="50">H6</text>
<text x="240.7" y="51.9">T5</text>
<text x="215.4" y="59.6">M10</text>
<text x="216.4" y="57.7">M9</text>
<text x="240.7" y="57.7">AA4</text>
<text x="240.7" y="59.6">Y5</text>
<text x="240.7" y="55.8">AA6</text>
<text x="215.5" y="63.5">U10</text>
<text x="215.5" y="61.6">N10</text>
<text x="240.7" y="63.5">K4</text>
<text x="240.7" y="61.6">Y2</text>
<text x="220.1" y="69.4">BGA169_13X11D5</text>
<text x="123.4" y="99">A4</text>
<text x="123.4" y="100.9">A6</text>
<text x="136.1" y="96.1" transform="rotate(-90 136.1 96.1)">AH11</text>
<text x="138" y="96.1" transform="rotate(-90 138 96.1)">AH9</text>
<text x="140" y="96.1" transform="rotate(-90 140 96.1)">AH6</text>
<text x="141.9" y="96.1" transform="rotate(-90 141.9 96.1)">AH4</text>
<text x="143.8" y="96.1" transform="rotate(-90 143.8 96.1)">AG13</text>
<text x="145.7" y="96.1" transform="rotate(-90 145.7 96.1)">AG2</text>
<text x="147.7" y="96.1" transform="rotate(-90 147.7 96.1)">AE14</text>
<text x="149.6" y="96.1" transform="rotate(-90 149.6 96.1)">AE1</text>
<text x="151.5" y="96.1" transform="rotate(-90 151.5 96.1)">AA14</text>
<text x="153.5" y="96.1" transform="rotate(-90 153.5 96.1)">AA13</text>
<text x="155.4" y="96.1" transform="rotate(-90 155.4 96.1)">AA12</text>
<text x="157.3" y="96.1" transform="rotate(-90 157.3 96.1)">AA11</text>
<text x="159.3" y="96.1" transform="rotate(-90 159.3 96.1)">AA10</text>
<text x="161.2" y="96.1" transform="rotate(-90 161.2 96.1)">AA9</text>
<text x="163.1" y="96.1" transform="rotate(-90 163.1 96.1)">AA8</text>
<text x="165" y="96.1" transform="rotate(-90 165 96.1)">AA7</text>
<text x="167" y="96.1" transform="rotate(-90 167 96.1)">AA2</text>
<text x="168.9" y="96.1" transform="rotate(-90 168.9 96.1)">AA1</text>
<text x="170.8" y="96.1" transform="rotate(-90 170.8 96.1)">Y14</text>
<text x="172.8" y="96.1" transform="rotate(-90 172.8 96.1)">Y13</text>
<text x="174.7" y="96.1" transform="rotate(-90 174.7 96.1)">Y12</text>
<text x="176.6" y="96.1" transform="rotate(-90 176.6 96.1)">Y11</text>
<text x="178.6" y="96.1" transform="rotate(-90 178.6 96.1)">Y10</text>
<text x="180.5" y="96.1" transform="rotate(-90 180.5 96.1)">Y9</text>
<text x="182.4" y="96.1" transform="rotate(-90 182.4 96.1)">Y8</text>
<text x="184.3" y="96.1" transform="rotate(-90 184.3 96.1)">Y7</text>
<text x="186.3" y="96.1" transform="rotate(-90 186.3 96.1)">Y6</text>
<text x="188.2" y="96.1" transform="rotate(-90 188.2 96.1)">Y3</text>
<text x="190.1" y="96.1" transform="rotate(-90 190.1 96.1)">Y1</text>
<text x="192.1" y="96.1" transform="rotate(-90 192.1 96.1)">W14</text>
<text x="194" y="96.1" transform="rotate(-90 194 96.1)">W13</text>
<text x="195.9" y="96.1" transform="rotate(-90 195.9 96.1)">W12</text>
<text x="197.9" y="96.1" transform="rotate(-90 197.9 96.1)">W11</text>
<text x="199.8" y="96.1" transform="rotate(-90 199.8 96.1)">W10</text>
<text x="201.7" y="96.1" transform="rotate(-90 201.7 96.1)">W9</text>
<text x="211.2" y="100.9">W7</text>
<text x="211.2" y="99">W8</text>
<text x="122.4" y="104.8">A11</text>
<text x="123.4" y="102.9">A9</text>
<text x="123.4" y="106.7">B2</text>
<text x="211.2" y="106.7">W1</text>
<text x="211.2" y="104.8">W2</text>
<text x="211.2" y="102.9">W3</text>
<text x="122.3" y="112.5">D14</text>
<text x="122.4" y="108.7">B13</text>
<text x="123.2" y="110.6">D1</text>
<text x="211.2" y="112.5">V12</text>
<text x="211.2" y="110.6">V13</text>
<text x="211.2" y="108.7">V14</text>
<text x="123.2" y="114.5">H1</text>
<text x="123.2" y="116.4">H2</text>
<text x="211.2" y="118.3">V1</text>
<text x="211.2" y="116.4">V2</text>
<text x="211.2" y="114.5">V3</text>
<text x="123.2" y="120.2">H7</text>
<text x="123.2" y="122.2">H8</text>
<text x="123.2" y="124.1">H9</text>
<text x="211.2" y="124.1">U12</text>
<text x="211.2" y="122.2">U13</text>
<text x="211.2" y="120.2">U14</text>
<text x="122.3" y="126">H10</text>
<text x="122.3" y="128">H11</text>
<text x="122.3" y="129.9">H12</text>
<text x="122.3" y="131.8">H13</text>
<text x="150" y="130">BGA169_13X11D5</text>
<text x="211.2" y="129.9">U6</text>
<text x="211.2" y="128">U7</text>
<text x="122.3" y="133.8">H14</text>
<text x="123.6" y="135.7">J1</text>
<text x="123.6" y="137.6">J7</text>
<text x="211.2" y="137.6">U1</text>
<text x="211.2" y="135.7">U2</text>
<text x="211.2" y="133.8">U3</text>
<text x="122.6" y="143.4">J10</text>
<text x="123.6" y="139.5">J8</text>
<text x="123.6" y="141.5">J9</text>
<text x="211.2" y="143.4">T12</text>
<text x="211.2" y="141.5">T13</text>
<text x="211.2" y="139.5">T14</text>
<text x="122.6" y="145.3">J11</text>
<text x="122.6" y="147.3">J12</text>
<text x="122.6" y="149.2">J13</text>
<text x="211.2" y="149.2">T2</text>
<text x="211.2" y="147.3">T3</text>
<text x="58.8" y="151.7" transform="rotate(-90 58.8 151.7)">1</text>
<text x="61.2" y="154.7">X5R</text>
<text x="122.6" y="151.1">J14</text>
<text x="123.4" y="153.1">K1</text>
<text x="123.4" y="155">K3</text>
<text x="211.2" y="155">R13</text>
<text x="211.2" y="153.1">R14</text>
<text x="211.2" y="151.1">T1</text>
<text x="58.8" y="157.3" transform="rotate(-90 58.8 157.3)">2</text>
<text x="61.2" y="158.6">C0201</text>
<text x="61.2" y="156.6">10V</text>
<text x="123.4" y="156.9">K5</text>
<text x="123.4" y="158.8">K7</text>
<text x="123.4" y="160.8">K8</text>
<text x="211.2" y="160.8">R3</text>
<text x="211.2" y="156.9">R12</text>
<text x="122.4" y="164.6">K10</text>
<text x="123.4" y="162.7">K9</text>
<text x="211.2" y="164.6">R1</text>
<text x="211.2" y="162.7">R2</text>
<text x="136.1" y="173.4" transform="rotate(-90 136.1 173.4)">K11</text>
<text x="138" y="173.4" transform="rotate(-90 138 173.4)">K12</text>
<text x="140" y="173.4" transform="rotate(-90 140 173.4)">K13</text>
<text x="141.9" y="173.4" transform="rotate(-90 141.9 173.4)">K14</text>
<text x="143.8" y="172.2" transform="rotate(-90 143.8 172.2)">L1</text>
<text x="145.7" y="172.2" transform="rotate(-90 145.7 172.2)">L2</text>
<text x="147.7" y="172.2" transform="rotate(-90 147.7 172.2)">L3</text>
<text x="149.6" y="173.2" transform="rotate(-90 149.6 173.2)">L12</text>
<text x="151.5" y="173.2" transform="rotate(-90 151.5 173.2)">L13</text>
<text x="153.5" y="173.2" transform="rotate(-90 153.5 173.2)">L14</text>
<text x="155.4" y="172.7" transform="rotate(-90 155.4 172.7)">M1</text>
<text x="157.3" y="172.7" transform="rotate(-90 157.3 172.7)">M2</text>
<text x="159.3" y="172.7" transform="rotate(-90 159.3 172.7)">M3</text>
<text x="161.2" y="172.7" transform="rotate(-90 161.2 172.7)">M5</text>
<text x="163.1" y="172.7" transform="rotate(-90 163.1 172.7)">M8</text>
<text x="168.9" y="172.2" transform="rotate(-90 168.9 172.2)">L4</text>
<text x="170.8" y="173.6" transform="rotate(-90 170.8 173.6)">M12</text>
<text x="172.8" y="173.6" transform="rotate(-90 172.8 173.6)">M13</text>
<text x="174.7" y="173.6" transform="rotate(-90 174.7 173.6)">M14</text>
<text x="176.6" y="172.5" transform="rotate(-90 176.6 172.5)">N1</text>
<text x="178.6" y="172.5" transform="rotate(-90 178.6 172.5)">N2</text>
<text x="180.5" y="172.5" transform="rotate(-90 180.5 172.5)">N3</text>
<text x="184.3" y="173.4" transform="rotate(-90 184.3 173.4)">N12</text>
<text x="186.3" y="173.4" transform="rotate(-90 186.3 173.4)">N13</text>
<text x="188.2" y="173.4" transform="rotate(-90 188.2 173.4)">N14</text>
<text x="190.1" y="172.4" transform="rotate(-90 190.1 172.4)">P1</text>
<text x="192.1" y="172.4" transform="rotate(-90 192.1 172.4)">P2</text>
<text x="194" y="172.4" transform="rotate(-90 194 172.4)">P3</text>
<text x="195.9" y="173.4" transform="rotate(-90 195.9 173.4)">P10</text>
<text x="197.9" y="173.4" transform="rotate(-90 197.9 173.4)">P12</text>
<text x="199.8" y="173.4" transform="rotate(-90 199.8 173.4)">P13</text>
<text x="201.7" y="173.4" transform="rotate(-90 201.7 173.4)">P14</text>
</g>
<g font-size="1.7" fill="#004080">
<text x="221.1" y="22.3">DATA0</text>
<text x="232.4" y="22.3">VCCQ1</text>
<text x="221.1" y="24.2">DATA1</text>
<text x="221.1" y="26.1">DATA2</text>
<text x="221.1" y="28">DATA3</text>
<text x="221.1" y="30">DATA4</text>
<text x="232.4" y="30">VCCQ5</text>
<text x="232.4" y="24.2">VCCQ2</text>
<text x="232.4" y="26.1">VCCQ3</text>
<text x="232.4" y="28">VCCQ4</text>
<text x="221.1" y="33.8">DATA6</text>
<text x="221.1" y="31.9">DATA5</text>
<text x="221.1" y="35.8">DATA7</text>
<text x="233.8" y="33.8">VCC1</text>
<text x="233.8" y="35.8">VCC2</text>
<text x="221.1" y="39.6">CMD</text>
<text x="233.8" y="37.7">VCC3</text>
<text x="233.8" y="39.6">VCC4</text>
<text x="221.1" y="43.5">CLK</text>
<text x="221.1" y="47.3">RST_n</text>
<text x="234" y="43.5">VSS1</text>
<text x="234" y="47.3">VSS3</text>
<text x="234" y="45.4">VSS2</text>
<text x="221.1" y="51.2">VDDi</text>
<text x="234" y="49.3">VSS4</text>
<text x="234" y="51.2">VSS5</text>
<text x="234" y="53.1">VSS6</text>
<text x="221.1" y="55.1">RCLK</text>
<text x="221.1" y="58.9">VSF1</text>
<text x="232.7" y="58.9">VSSQ2</text>
<text x="232.7" y="57">VSSQ1</text>
<text x="221.1" y="60.9">VSF2</text>
<text x="221.1" y="64.7">VSF4</text>
<text x="221.1" y="62.8">VSF3</text>
<text x="232.7" y="60.9">VSSQ3</text>
<text x="232.7" y="64.7">VSSQ5</text>
<text x="232.7" y="62.8">VSSQ4</text>
<text x="127.8" y="100.2">NC0</text>
<text x="203.4" y="100.2">NC103</text>
<text x="127.8" y="102.1">NC1</text>
<text x="127.8" y="104.1">NC2</text>
<text x="127.8" y="106">NC3</text>
<text x="127.8" y="107.9">NC4</text>
<text x="137.3" y="103.8" transform="rotate(-90 137.3 103.8)">NC138</text>
<text x="139.2" y="103.8" transform="rotate(-90 139.2 103.8)">NC137</text>
<text x="141.2" y="103.8" transform="rotate(-90 141.2 103.8)">NC136</text>
<text x="143.1" y="103.8" transform="rotate(-90 143.1 103.8)">NC135</text>
<text x="145" y="103.8" transform="rotate(-90 145 103.8)">NC134</text>
<text x="146.9" y="103.8" transform="rotate(-90 146.9 103.8)">NC133</text>
<text x="148.9" y="103.8" transform="rotate(-90 148.9 103.8)">NC132</text>
<text x="150.8" y="103.8" transform="rotate(-90 150.8 103.8)">NC131</text>
<text x="152.7" y="103.8" transform="rotate(-90 152.7 103.8)">NC130</text>
<text x="154.7" y="103.8" transform="rotate(-90 154.7 103.8)">NC129</text>
<text x="156.6" y="103.8" transform="rotate(-90 156.6 103.8)">NC128</text>
<text x="158.5" y="103.8" transform="rotate(-90 158.5 103.8)">NC127</text>
<text x="160.5" y="103.8" transform="rotate(-90 160.5 103.8)">NC126</text>
<text x="162.4" y="103.8" transform="rotate(-90 162.4 103.8)">NC125</text>
<text x="164.3" y="103.8" transform="rotate(-90 164.3 103.8)">NC124</text>
<text x="166.2" y="103.8" transform="rotate(-90 166.2 103.8)">NC123</text>
<text x="168.2" y="103.8" transform="rotate(-90 168.2 103.8)">NC122</text>
<text x="170.1" y="103.8" transform="rotate(-90 170.1 103.8)">NC121</text>
<text x="172" y="103.8" transform="rotate(-90 172 103.8)">NC120</text>
<text x="174" y="103.8" transform="rotate(-90 174 103.8)">NC119</text>
<text x="175.9" y="103.8" transform="rotate(-90 175.9 103.8)">NC118</text>
<text x="177.8" y="103.8" transform="rotate(-90 177.8 103.8)">NC117</text>
<text x="179.8" y="103.8" transform="rotate(-90 179.8 103.8)">NC116</text>
<text x="181.7" y="103.8" transform="rotate(-90 181.7 103.8)">NC115</text>
<text x="183.6" y="103.8" transform="rotate(-90 183.6 103.8)">NC114</text>
<text x="185.5" y="103.8" transform="rotate(-90 185.5 103.8)">NC113</text>
<text x="187.5" y="103.8" transform="rotate(-90 187.5 103.8)">NC112</text>
<text x="189.4" y="103.8" transform="rotate(-90 189.4 103.8)">NC111</text>
<text x="191.3" y="103.8" transform="rotate(-90 191.3 103.8)">NC110</text>
<text x="193.3" y="103.8" transform="rotate(-90 193.3 103.8)">NC109</text>
<text x="195.2" y="103.8" transform="rotate(-90 195.2 103.8)">NC108</text>
<text x="197.1" y="103.8" transform="rotate(-90 197.1 103.8)">NC107</text>
<text x="199.1" y="103.8" transform="rotate(-90 199.1 103.8)">NC106</text>
<text x="201" y="103.8" transform="rotate(-90 201 103.8)">NC105</text>
<text x="202.9" y="103.8" transform="rotate(-90 202.9 103.8)">NC104</text>
<text x="203.4" y="106">NC100</text>
<text x="203.4" y="104.1">NC101</text>
<text x="203.4" y="102.1">NC102</text>
<text x="204.4" y="107.9">NC99</text>
<text x="127.8" y="109.9">NC5</text>
<text x="127.8" y="111.8">NC6</text>
<text x="127.8" y="113.7">NC7</text>
<text x="204.4" y="113.7">NC96</text>
<text x="204.4" y="111.8">NC97</text>
<text x="204.4" y="109.9">NC98</text>
<text x="127.8" y="115.7">NC8</text>
<text x="127.8" y="117.6">NC9</text>
<text x="204.4" y="119.5">NC93</text>
<text x="204.4" y="117.6">NC94</text>
<text x="204.4" y="115.7">NC95</text>
<text x="127.8" y="121.5">NC11</text>
<text x="127.8" y="123.4">NC12</text>
<text x="127.8" y="125.3">NC13</text>
<text x="204.4" y="125.3">NC90</text>
<text x="204.4" y="123.4">NC91</text>
<text x="204.4" y="121.5">NC92</text>
<text x="127.8" y="127.3">NC14</text>
<text x="127.8" y="129.2">NC15</text>
<text x="127.8" y="131.1">NC16</text>
<text x="204.4" y="131.1">NC87</text>
<text x="204.4" y="129.2">NC88</text>
<text x="127.8" y="133.1">NC17</text>
<text x="127.8" y="135">NC18</text>
<text x="127.8" y="136.9">NC19</text>
<text x="204.4" y="136.9">NC84</text>
<text x="204.4" y="135">NC85</text>
<text x="127.8" y="138.8">NC20</text>
<text x="127.8" y="140.8">NC21</text>
<text x="127.8" y="142.7">NC22</text>
<text x="204.4" y="142.7">NC81</text>
<text x="204.4" y="140.8">NC82</text>
<text x="204.4" y="138.8">NC83</text>
<text x="127.8" y="144.6">NC23</text>
<text x="127.8" y="146.6">NC24</text>
<text x="127.8" y="148.5">NC25</text>
<text x="204.4" y="148.5">NC78</text>
<text x="204.4" y="144.6">NC80</text>
<text x="127.8" y="150.4">NC26</text>
<text x="127.8" y="152.4">NC27</text>
<text x="127.8" y="154.3">NC28</text>
<text x="204.4" y="154.3">NC75</text>
<text x="204.4" y="152.4">NC76</text>
<text x="204.4" y="150.4">NC77</text>
<text x="127.8" y="156.2">NC29</text>
<text x="127.8" y="158.2">NC30</text>
<text x="127.8" y="160.1">NC31</text>
<text x="204.4" y="158.2">NC73</text>
<text x="204.4" y="156.2">NC74</text>
<text x="127.8" y="162">NC32</text>
<text x="127.8" y="164">NC33</text>
<text x="127.8" y="165.9">NC34</text>
<text x="137.3" y="167.9" transform="rotate(-90 137.3 167.9)">NC35</text>
<text x="139.2" y="167.9" transform="rotate(-90 139.2 167.9)">NC36</text>
<text x="141.2" y="167.9" transform="rotate(-90 141.2 167.9)">NC37</text>
<text x="143.1" y="167.9" transform="rotate(-90 143.1 167.9)">NC38</text>
<text x="145" y="167.9" transform="rotate(-90 145 167.9)">NC39</text>
<text x="146.9" y="167.9" transform="rotate(-90 146.9 167.9)">NC40</text>
<text x="148.9" y="167.9" transform="rotate(-90 148.9 167.9)">NC41</text>
<text x="150.8" y="167.9" transform="rotate(-90 150.8 167.9)">NC42</text>
<text x="152.7" y="167.9" transform="rotate(-90 152.7 167.9)">NC43</text>
<text x="154.7" y="167.9" transform="rotate(-90 154.7 167.9)">NC44</text>
<text x="156.6" y="167.9" transform="rotate(-90 156.6 167.9)">NC45</text>
<text x="158.5" y="167.9" transform="rotate(-90 158.5 167.9)">NC46</text>
<text x="160.5" y="167.9" transform="rotate(-90 160.5 167.9)">NC47</text>
<text x="162.4" y="167.9" transform="rotate(-90 162.4 167.9)">NC48</text>
<text x="164.3" y="167.9" transform="rotate(-90 164.3 167.9)">NC49</text>
<text x="170.1" y="167.9" transform="rotate(-90 170.1 167.9)">NC86</text>
<text x="172" y="167.9" transform="rotate(-90 172 167.9)">NC52</text>
<text x="174" y="167.9" transform="rotate(-90 174 167.9)">NC53</text>
<text x="175.9" y="167.9" transform="rotate(-90 175.9 167.9)">NC54</text>
<text x="177.8" y="167.9" transform="rotate(-90 177.8 167.9)">NC55</text>
<text x="179.8" y="167.9" transform="rotate(-90 179.8 167.9)">NC56</text>
<text x="181.7" y="167.9" transform="rotate(-90 181.7 167.9)">NC57</text>
<text x="185.5" y="167.9" transform="rotate(-90 185.5 167.9)">NC59</text>
<text x="187.5" y="167.9" transform="rotate(-90 187.5 167.9)">NC60</text>
<text x="189.4" y="167.9" transform="rotate(-90 189.4 167.9)">NC61</text>
<text x="191.3" y="167.9" transform="rotate(-90 191.3 167.9)">NC62</text>
<text x="193.3" y="167.9" transform="rotate(-90 193.3 167.9)">NC63</text>
<text x="195.2" y="167.9" transform="rotate(-90 195.2 167.9)">NC64</text>
<text x="197.1" y="167.9" transform="rotate(-90 197.1 167.9)">NC65</text>
<text x="199.1" y="167.9" transform="rotate(-90 199.1 167.9)">NC66</text>
<text x="201" y="167.9" transform="rotate(-90 201 167.9)">NC67</text>
<text x="202.9" y="167.9" transform="rotate(-90 202.9 167.9)">NC68</text>
<text x="204.4" y="165.9">NC69</text>
<text x="204.4" y="164">NC70</text>
<text x="204.4" y="162">NC71</text>
</g>
<g font-size="1.4">
<text x="30.9" y="1.4">5</text>
<text x="88.8" y="1.4">4</text>
<text x="146.7" y="1.4">3</text>
<text x="204.6" y="1.4">2</text>
<text x="262.6" y="1.4">1</text>
<text x=".5" y="26.1">D</text>
<text x="292" y="26.1">D</text>
<text x=".5" y="71.9">C</text>
<text x="292" y="71.9">C</text>
<text x=".5" y="117.8">B</text>
<text x="292" y="117.8">B</text>
<text x=".5" y="163.6">A</text>
<text x="292" y="163.6">A</text>
<text x="30.9" y="186.8">5</text>
<text x="88.8" y="186.8">4</text>
<text x="146.7" y="186.8">3</text>
<text x="204.6" y="186.8">2</text>
<text x="262.6" y="186.8">1</text>
</g>
</svg>
